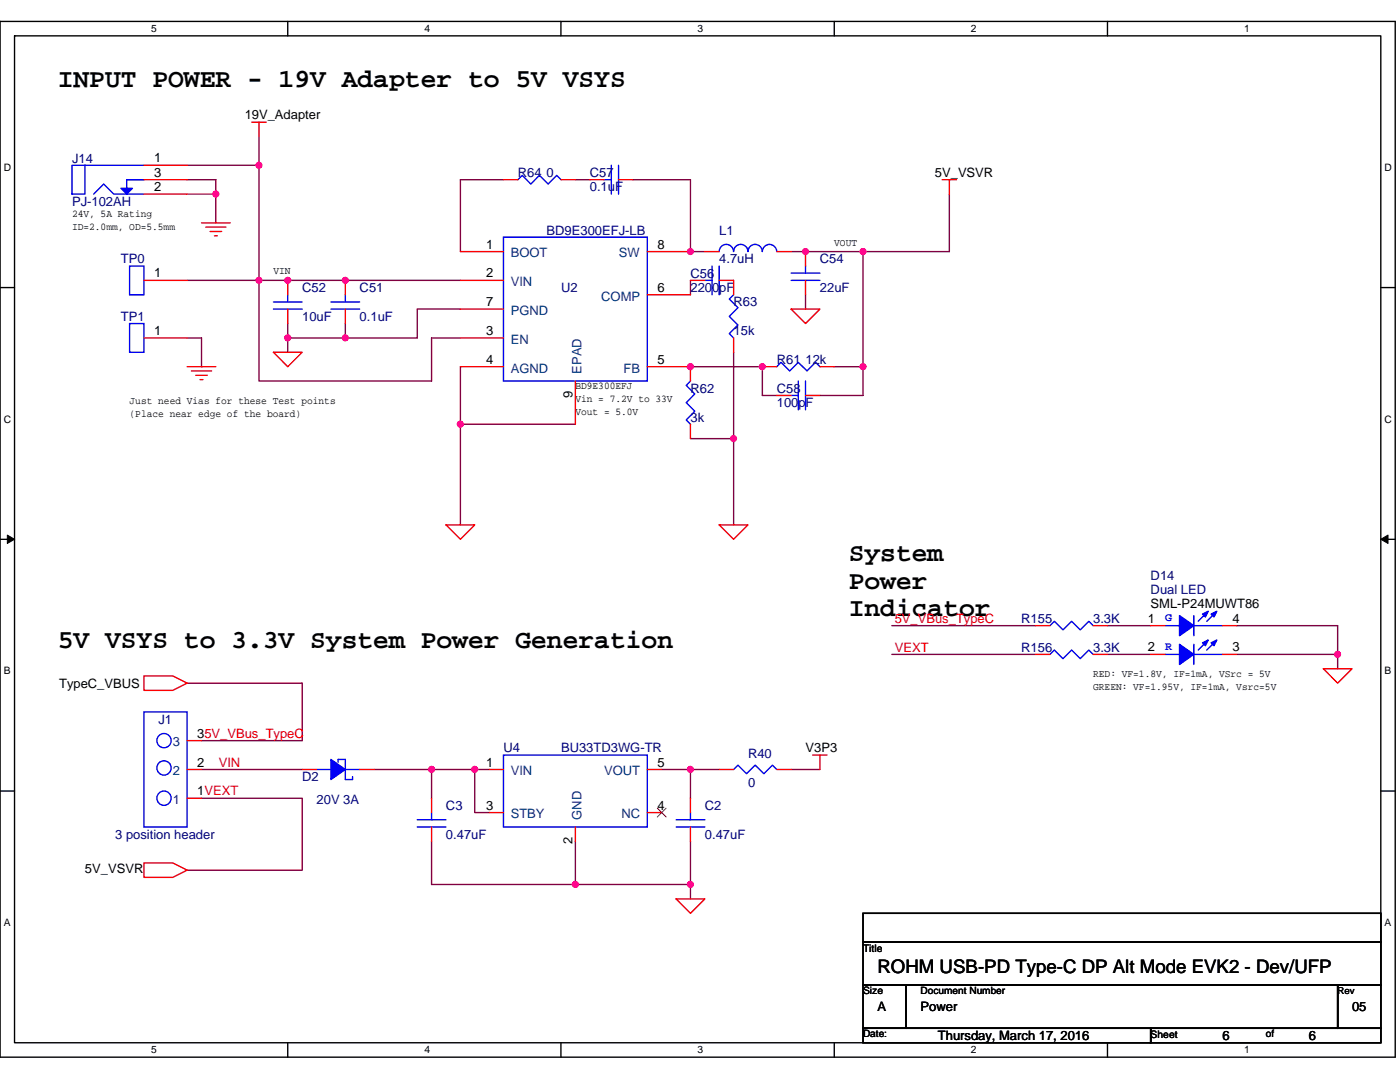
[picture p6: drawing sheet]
<svg xmlns="http://www.w3.org/2000/svg" width="279mm" height="216mm" viewBox="0 0 279 216" stroke-linecap="round" stroke-linejoin="round" font-family="sans-serif">
<path d="M0 4.3h278.4v206.6h-278.4zM2.9 7.2h272.7v200.9h-272.7z" fill="none" stroke="#000" stroke-width=".28"/>
<g fill="#fff">
<path d="M30.2 4.6h1.1v2.3h-1.1z"/>
<path d="M30.2 208.4h1.1v2.3h-1.1z"/>
</g>
<path d="M57.4 4.3v2.9M57.4 208.1v2.8" fill="none" stroke="#000" stroke-width=".28"/>
<g fill="#fff">
<path d="M84.7 4.6h1.1v2.3h-1.1z"/>
<path d="M84.7 208.4h1.1v2.3h-1.1z"/>
</g>
<path d="M112 4.3v2.9M112 208.1v2.8" fill="none" stroke="#000" stroke-width=".28"/>
<g fill="#fff">
<path d="M139.2 4.6h1.2v2.3h-1.2z"/>
<path d="M139.2 208.4h1.2v2.3h-1.2z"/>
</g>
<path d="M166.5 4.3v2.9M166.5 208.1v2.8" fill="none" stroke="#000" stroke-width=".28"/>
<g fill="#fff">
<path d="M193.8 4.6h1.1v2.3h-1.1z"/>
<path d="M193.8 208.4h1.1v2.3h-1.1z"/>
</g>
<path d="M221 4.3v2.9M221 208.1v2.8" fill="none" stroke="#000" stroke-width=".28"/>
<g fill="#fff">
<path d="M248.3 4.6h1.1v2.3h-1.1z"/>
<path d="M248.3 208.4h1.1v2.3h-1.1z"/>
<path d="M.7 32.3h1.5v2.2h-1.5z"/>
<path d="M276.3 32.3h1.5v2.2h-1.5z"/>
<path d="M.7 82.5h1.5v2.3h-1.5z"/>
<path d="M276.3 82.5h1.5v2.3h-1.5z"/>
</g>
<path d="M0 57.4h2.9M275.6 57.4h2.8" fill="none" stroke="#000" stroke-width=".28"/>
<g fill="#fff">
<path d="M.7 132.7h1.4v2.3h-1.4z"/>
<path d="M276.3 132.7h1.4v2.3h-1.4z"/>
</g>
<path d="M0 107.6h2.9M275.6 107.6h2.8" fill="none" stroke="#000" stroke-width=".28"/>
<path d="M1.5 106.8l1.4 .8-1.4 .8zM275.6 107.6l1.4-.8v1.6z" fill="#000" stroke="#000" stroke-width=".2"/>
<g fill="#fff">
<path d="M.7 182.9h1.4v2.3h-1.4z"/>
<path d="M276.3 182.9h1.4v2.3h-1.4z"/>
</g>
<path d="M0 157.8h2.9M275.6 157.8h2.8M172.2 182.2h103.4v5.8h-103.4zM172.2 188h103.4v8.6h-103.4zM172.2 196.6h8.6v8.6h-8.6zM180.8 196.6h86.2v8.6h-86.2zM267 196.6h8.6v8.6h-8.6zM172.2 205.2h57.4v2.9h-57.4zM229.6 205.2h46v2.9h-46z" fill="none" stroke="#000" stroke-width=".28"/>
<g fill="none" stroke="#800040" stroke-width=".28">
<path d="M37.3 35.9h5.8v2.8M37.3 33h14.4v22.9M37.3 38.7h5.8v5.8M51.7 27.2v5.8M100.5 35.9h-8.6v14.3M114.8 35.9h2.9M126.3 35.9h11.5v14.3h2.9M189.5 38.7v11.5h-17.3M37.3 55.9h14.4M51.7 55.9v20.1h34.4v-8.6h5.8M51.7 55.9h40.2M137.8 55.9v2.9"/>
<path d="M157.9 50.2h14.3M160.8 58.8v2.9M172.2 50.2v23M37.3 67.4h2.9v5.8M57.4 64.6v2.8M57.4 67.4v2.9M57.4 67.4h11.5M68.9 64.6v2.8M91.9 61.7h-8.6v5.7h-14.4M91.9 73.2v11.4M137.8 73.2h14.3v5.7h2.9M146.4 70.3v17.2"/>
<path d="M166.5 73.2h5.7M172.2 73.2v5.7h-8.6M91.9 84.6v20.1M91.9 84.6h22.9M137.8 87.5h8.6v17.2M37.3 136.3h23v11.5h-20.1M178 124.8h28.7M178 130.6h28.7M221 124.8h8.6M221 130.6h8.6M246.9 130.6h20.1M246.9 124.8h20.1v5.8"/>
<path d="M267 130.6v2.8M40.2 159.3h20.1v14.3h-23M40.2 153.5h20.1M74.7 153.5h11.4M86.1 153.5h8.6M86.1 153.5v5.8M94.7 153.5v8.6h2.9M94.7 153.5h2.9M132.1 153.5h5.7M137.8 153.5h5.7M137.8 153.5v5.8M157.9 153.5h5.7"/>
<path d="M86.1 167.9v8.6h28.7M114.8 176.5h23M114.8 167.9v8.6M137.8 167.9v8.6M137.8 176.5v2.9"/>
</g>
<g fill="#f0f" stroke="#f0f" stroke-width=".28">
<circle cx="43.1" cy="38.7" r=".57"/>
<circle cx="68.9" cy="55.9" r=".57"/>
<circle cx="68.9" cy="67.4" r=".57"/>
<circle cx="51.7" cy="55.9" r=".57"/>
<circle cx="57.4" cy="55.9" r=".57"/>
<circle cx="137.8" cy="50.2" r=".57"/>
<circle cx="160.7" cy="50.2" r=".57"/>
<circle cx="152.1" cy="73.2" r=".57"/>
<circle cx="137.8" cy="73.2" r=".57"/>
<circle cx="91.9" cy="84.6" r=".57"/>
<circle cx="146.4" cy="87.5" r=".57"/>
<circle cx="57.4" cy="67.4" r=".57"/>
<circle cx="172.2" cy="73.2" r=".57"/>
<circle cx="137.8" cy="176.5" r=".57"/>
<circle cx="114.8" cy="176.5" r=".57"/>
<circle cx="266.9" cy="130.6" r=".57"/>
<circle cx="137.8" cy="153.5" r=".57"/>
<circle cx="94.7" cy="153.5" r=".57"/>
<circle cx="86.1" cy="153.5" r=".57"/>
<circle cx="51.7" cy="33" r=".57"/>
<circle cx="172.2" cy="50.2" r=".57"/>
</g>
<g fill="none" stroke="#f00" stroke-width=".28">
<path d="M28.7 38.7h8.6M28.7 35.9h8.6M28.7 33h8.6M50.2 24.4h2.9M51.7 24.4v2.8M100.5 35.9h2.9M112 35.9h2.8M117.7 35.9h2.9M123.4 35.9h2.9M188 35.9h2.9M189.5 35.9v2.8M28.7 55.9h8.6"/>
<path d="M40.2 44.5h5.8M41.1 45.3h4M41.9 46.2h2.3M42.8 47.1h.6M57.4 55.9v2.9M68.9 55.9v2.9M91.9 50.2h8.6M91.9 55.9h8.6M129.2 58.8h8.6M129.2 50.2h8.6M137.8 55.9h2.9M140.7 50.2h2.8"/>
<path d="M143.5 55.9h2.9v2.9M155 50.2h2.9M160.8 55.9v2.9M160.8 50.2v2.9M28.7 67.4h8.6M37.3 73.2h5.8M38.2 74h4M39.1 74.9h2.3M39.9 75.8h.6M54.6 70.3h5.7l-2.9 2.9zM57.4 61.7v2.9M68.9 61.7v2.9"/>
<path d="M91.9 61.7h8.6M91.9 67.4h8.6M91.9 73.2h8.6M114.8 76v8.6M129.2 73.2h8.6v2.8M146.4 67.4v2.9M152.1 73.2h2.9M155 78.9h2.9M157.9 61.7h5.7l-2.8 2.9zM160.8 78.9h2.8M163.6 73.2h2.9M137.8 84.6v2.9"/>
<path d="M89 104.7h5.7l-2.8 2.9zM143.5 104.7h5.8l-2.9 2.9zM28.7 134.9h5.8l2.8 1.4-2.8 1.5h-5.8zM206.7 130.6h2.8M206.7 124.8h2.8M218.2 130.6h2.8M218.2 124.8h2.8M229.6 124.8h2.9M229.6 130.6h2.9M244 124.8h2.9M244 130.6h2.9M264.1 133.4h5.7l-2.8 2.9z"/>
<path d="M37.3 159.3h2.9M37.3 153.5h2.9M37.3 147.8h2.9M60.3 153.5h2.9M71.8 153.5h2.9M86.1 159.3v2.8M97.6 153.5h2.9M129.2 153.5h2.9M137.8 159.3v2.8M143.5 153.5h2.9M155 153.5h2.9M162.2 150.7h2.9"/>
<path d="M163.6 150.7v2.8M28.7 172.2h5.8l2.8 1.4-2.8 1.5h-5.8zM86.1 165v2.9M97.6 162.1h2.9M114.8 165v2.9M129.2 162.1h2.9M134.9 179.4h5.8l-2.9 2.8zM137.8 165v2.9"/>
</g>
<g fill="none" stroke="#00f" stroke-width=".28">
<path d="M14.4 33h2.6v5.7h-2.6zM17 33h11.7M18.7 38.7l2-2 2 2h6M25.3 35.9h3.4zM25.3 35.9v1.7M103.4 35.9l.8-.9 1.7 1.7 1.8-1.7 1.7 1.7 1.7-1.7 .9 .9M120.6 35.9h1.4M122 33v5.7M123.4 33v5.7M25.9 53.1h2.8v5.7h-2.8zM57.4 58.8v1.5M68.9 58.8v1.5"/>
<path d="M100.5 47.3h28.7v28.7h-28.7zM140.7 55.9h1.4M142.1 53.1v5.7M143.5 53.1v5.7M143.5 50.2a1.43 1.43 0 0 1 1.5-1.4 1.43 1.43 0 0 1 1.4 1.4 1.44 1.44 0 0 1 1.4-1.4 1.44 1.44 0 0 1 1.5 1.4 1.45 1.45 0 0 1 1.4-1.4 1.42 1.42 0 0 1 1.4 1.4 1.44 1.44 0 0 1 1.5-1.4 1.44 1.44 0 0 1 1.4 1.4M146.4 58.8l-.9 .9 1.8 1.7-1.8 1.7 1.8 1.8-1.8 1.7 .9 .8M157.9 55.9h5.7M157.9 54.5h5.7M160.8 53.1v1.4M25.9 64.6h2.8v5.7h-2.8zM54.6 61.7h5.7M54.6 60.3h5.7"/>
<path d="M66 61.7h5.8M66 60.3h5.8M137.8 76l-.9 .9 1.8 1.7-1.8 1.7 1.8 1.8-1.8 1.7 .9 .8M155 73.2l.9-.9 1.7 1.7 1.7-1.7 1.8 1.7 1.7-1.7 .8 .9M157.9 78.9h1.4M159.3 76v5.8M160.8 76v5.8M209.5 130.6l.9-.9 1.7 1.7 1.8-1.7 1.7 1.7 1.7-1.7 .9 .9M209.5 124.8l.9-.8 1.7 1.7 1.8-1.7 1.7 1.7 1.7-1.7 .9 .8M232.5 124.8h2.9M232.5 130.6h2.9M238.3 122.8v4.1"/>
<path d="M238.3 124.8h5.7M238.3 130.6h5.7M238.3 128.6v4M240.8 122.3l-1.7 1.7M240.8 128l-1.7 1.7M242.6 122.3l-1.8 1.7M242.6 128l-1.8 1.7M28.7 142h8.6v23h-8.6zM63.2 153.5h2.8M67.5 152.1v-.6h1.4v4.1h1.5v-.6M68.9 153.5h2.9M100.5 150.7h28.7v14.3h-28.7z"/>
<path d="M146.4 153.5l.9-.8 1.7 1.7 1.7-1.7 1.7 1.7 1.8-1.7 .8 .8M83.3 165h5.7M83.3 163.6h5.7M86.1 162.1v1.5M134.9 165h5.8M134.9 163.6h5.8M137.8 162.1v1.5"/>
<circle cx="32.7" cy="159.3" r="1.43"/>
<circle cx="32.7" cy="153.2" r="1.43"/>
<circle cx="32.7" cy="147.8" r="1.43"/>
</g>
<path d="M131.2 161.3l1.7 1.7M132.9 161.3l-1.7 1.7" fill="none" stroke="#804000" stroke-width=".2"/>
<g fill="#00f" stroke="#00f" stroke-width=".28">
<path d="M66 151.5l2.9 2-2.9 2.1z" fill-rule="evenodd"/>
<path d="M24.1 37.6h2.3l-1.1 1.1z" fill-rule="evenodd"/>
<path d="M235.4 122.8l2.9 2-2.9 2.1z" fill-rule="evenodd"/>
<path d="M241.7 122.5l1.1-.5-.5 1.1z" fill-rule="evenodd"/>
<path d="M240 122.5l1.1-.5-.5 1.1z" fill-rule="evenodd"/>
<path d="M235.4 128.6l2.9 2-2.9 2z" fill-rule="evenodd"/>
<path d="M241.7 128.3l1.1-.6-.5 1.1z" fill-rule="evenodd"/>
<path d="M240 128.3l1.1-.6-.5 1.1z" fill-rule="evenodd"/>
</g>
<g font-size="5.2">
<text x="11.5" y="17.3">INPUT POWER - 19V Adapter to 5V VSYS</text>
<text x="169.4" y="112">System</text>
<text x="169.4" y="117.5">Power</text>
<text x="169.4" y="122.9">Indicator</text>
<text x="11.5" y="129.3">5V VSYS to 3.3V System Power Generation</text>
</g>
<text font-size="3.7" x="175.1" y="194.2">ROHM USB-PD Type-C DP Alt Mode EVK2 - Dev/UFP</text>
<g font-size="2.6">
<text x="48.8" y="23.8">19V_Adapter</text>
<text x="30.7" y="35.3">3</text>
<text x="30.7" y="32.4">1</text>
<text x="186.6" y="35.3">5V_VSVR</text>
<text x="30.7" y="38.1">2</text>
<text x="97" y="49.6">1</text>
<text x="131.2" y="49.6">8</text>
<text x="30.7" y="55.4">1</text>
<text x="97" y="55.4">2</text>
<text x="131.2" y="58.2">6</text>
<text x="97" y="61.1">7</text>
<text x="30.7" y="66.8">1</text>
<text x="97" y="66.8">3</text>
<text x="97" y="72.6">4</text>
<text x="131.2" y="72.6">5</text>
<text x="114.2" y="79.5" transform="rotate(-90 114.2 79.5)">9</text>
<text x="229.1" y="124.2">1</text>
<text x="229.6" y="121.4">SML-P24MUWT86</text>
<text x="246" y="124.2">4</text>
<text x="229.1" y="130">2</text>
<text x="246" y="130">3</text>
<text x="11.8" y="137.2">TypeC_VBUS</text>
<text x="39.3" y="147.2">35V_VBus_TypeC</text>
<text x="39.3" y="153">2</text>
<text x="97" y="153">1</text>
<text x="131.2" y="153">5</text>
<text x="160.8" y="150.1">V3P3</text>
<text x="39.3" y="158.7">1VEXT</text>
<text x="97" y="161.5">3</text>
<text x="131.2" y="161.5">4</text>
<text x="114.2" y="168.5" transform="rotate(-90 114.2 168.5)">2</text>
<text x="17" y="174.2">5V_VSVR</text>
<text x="175.1" y="201.8">A</text>
<text x="183.7" y="201.8">Power</text>
<text x="269.8" y="201.8">05</text>
<text x="187.2" y="207.5">Thursday, March 17, 2016</text>
<text x="244" y="207.5">6</text>
<text x="261.2" y="207.5">6</text>
</g>
<g font-size="2.6" fill="#000080">
<text x="14.4" y="32.4">J14</text>
<text x="103.4" y="35.3">R64 0</text>
<text x="117.7" y="35.3">C57</text>
<text x="14.4" y="41.1">PJ-102AH</text>
<text x="117.7" y="38.2">0.1uF</text>
<text x="109.1" y="46.8">BD9E300EFJ-LB</text>
<text x="143.5" y="46.8">L1</text>
<text x="24.1" y="52.5">TP0</text>
<text x="143.5" y="52.5">4.7uH</text>
<text x="163.6" y="52.5">C54</text>
<text x="60.3" y="58.3">C52</text>
<text x="71.8" y="58.3">C51</text>
<text x="112" y="58.3">U2</text>
<text x="137.8" y="55.4">C56</text>
<text x="137.8" y="58.3">2200pF</text>
<text x="163.6" y="58.3">22uF</text>
<text x="24.1" y="64">TP1</text>
<text x="60.3" y="64">10uF</text>
<text x="71.8" y="64">0.1uF</text>
<text x="146.4" y="61.2">R63</text>
<text x="146.4" y="66.9">15k</text>
<text x="155" y="72.6">R61 12k</text>
<text x="137.8" y="78.4">R62</text>
<text x="155" y="78.4">C58</text>
<text x="155" y="81.2">100pF</text>
<text x="137.8" y="84.1">3k</text>
<text x="229.6" y="115.7">D14</text>
<text x="229.6" y="118.6">Dual LED</text>
<text x="203.8" y="124.3">R155</text>
<text x="218.2" y="124.3">3.3K</text>
<text x="203.8" y="130">R156</text>
<text x="218.2" y="130">3.3K</text>
<text x="31.6" y="144.4">J1</text>
<text x="60.3" y="155.9">D2</text>
<text x="100.5" y="150.1">U4</text>
<text x="112" y="150.1">BU33TD3WG-TR</text>
<text x="149.3" y="151.3">R40</text>
<text x="63.2" y="160.5">20V 3A</text>
<text x="89" y="161.6">C3</text>
<text x="140.7" y="161.6">C2</text>
<text x="149.3" y="157">0</text>
<text x="23" y="167.3">3 position header</text>
<text x="89" y="167.3">0.47uF</text>
<text x="140.7" y="167.3">0.47uF</text>
</g>
<g font-size="2.6" fill="#004080">
<text x="101.9" y="51.4">BOOT</text>
<text x="123.5" y="51.4">SW</text>
<text x="101.9" y="57.1">VIN</text>
<text x="120" y="60">COMP</text>
<text x="101.9" y="62.8">PGND</text>
<text x="101.9" y="68.6">EN</text>
<text x="101.9" y="74.3">AGND</text>
<text x="116" y="74.6" transform="rotate(-90 116 74.6)">EPAD</text>
<text x="124.4" y="74.3">FB</text>
<text x="34.5" y="148.9">3</text>
<text x="34.5" y="154.7">2</text>
<text x="101.9" y="154.7">VIN</text>
<text x="120.5" y="154.7">VOUT</text>
<text x="34.5" y="160.4">1</text>
<text x="101.9" y="163.3">STBY</text>
<text x="116" y="163.6" transform="rotate(-90 116 163.6)">GND</text>
<text x="124" y="163.3">NC</text>
</g>
<g font-size="2.6" fill="#f00">
<text x="178.6" y="124.3">5V_VBus_TypeC</text>
<text x="178.6" y="130">VEXT</text>
<text x="43.6" y="153">VIN</text>
</g>
<g font-size="2.3" fill="#00f">
<text x="232.5" y="123.9">G</text>
<text x="232.5" y="129.6">R</text>
</g>
<g font-size="2.1">
<text x="14.4" y="43.3">24V, 5A Rating</text>
<text x="14.4" y="45.8">ID=2.0mm, OD=5.5mm</text>
<text x="166.5" y="49">VOUT</text>
<text x="54.6" y="54.8">VIN</text>
<text x="114.8" y="77.7">BD9E300EFJ</text>
<text x="25.9" y="80.6">Just need Vias for these Test points</text>
<text x="25.9" y="83.2">(Place near edge of the board)</text>
<text x="114.8" y="80.3">Vin = 7.2V to 33V</text>
<text x="114.8" y="82.9">Vout = 5.0V</text>
<text x="218.2" y="135.1">RED: VF=1.8V, IF=1mA, VSrc = 5V</text>
<text x="218.2" y="137.7">GREEN: VF=1.95V, IF=1mA, Vsrc=5V</text>
<text x="172.2" y="189.9">Title</text>
<text x="172.2" y="198.4">Size</text>
<text x="229.6" y="207">Sheet</text>
</g>
<g font-size="2">
<text x="30.2" y="6.4">5</text>
<text x="84.7" y="6.4">4</text>
<text x="139.2" y="6.4">3</text>
<text x="193.8" y="6.4">2</text>
<text x="248.3" y="6.4">1</text>
<text x=".7" y="34.1">D</text>
<text x="276.3" y="34.1">D</text>
<text x=".7" y="84.3">C</text>
<text x="276.3" y="84.3">C</text>
<text x=".7" y="134.6">B</text>
<text x="276.3" y="134.6">B</text>
<text x=".7" y="184.8">A</text>
<text x="276.3" y="184.8">A</text>
<text x="183.7" y="198.4">Document Number</text>
<text x="172.2" y="207">Date:</text>
<text x="252.6" y="207">of</text>
<text x="30.2" y="210.2">5</text>
<text x="84.7" y="210.2">4</text>
<text x="139.2" y="210.2">3</text>
<text x="193.8" y="210.2">2</text>
<text x="248.3" y="210.2">1</text>
</g>
<text font-size="1.9" x="267" y="198.3">Rev</text>
</svg>
